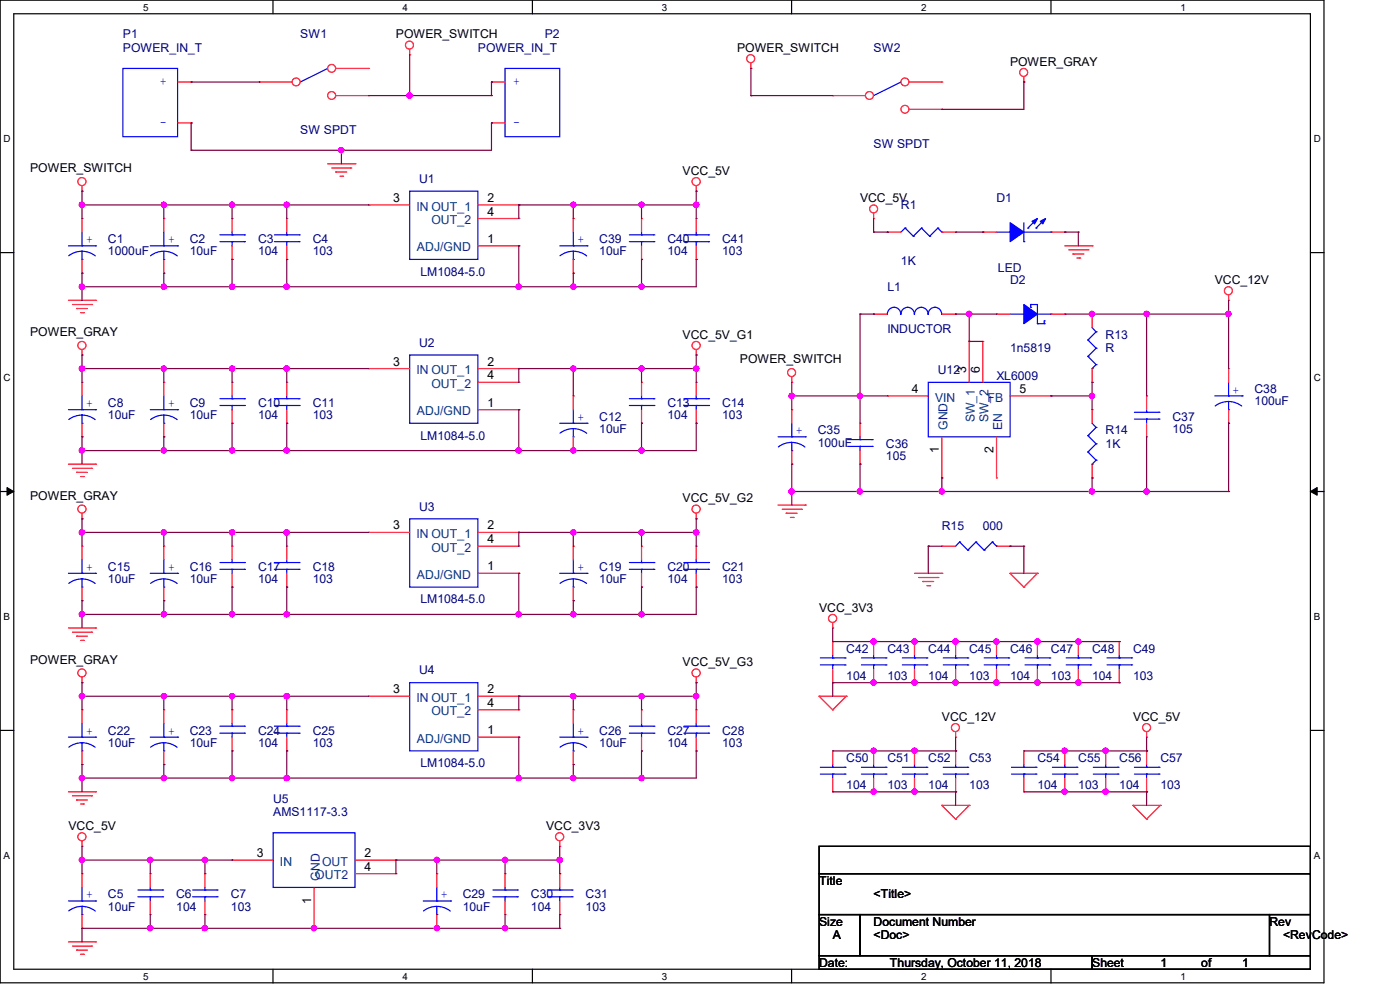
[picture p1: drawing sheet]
<svg xmlns="http://www.w3.org/2000/svg" width="297mm" height="210mm" viewBox="0 0 297 210" stroke-linecap="round" stroke-linejoin="round" font-family="sans-serif">
<path d="M0 0h280.9v208.5h-280.9zM2.9 2.9h275.1v202.7h-275.1z" fill="none" stroke="#000" stroke-width=".25"/>
<g fill="#fff">
<path d="M30.4 .3h1.1v2.4h-1.1z"/>
<path d="M30.4 205.9h1.1v2.3h-1.1z"/>
</g>
<path d="M57.9 0v2.9M57.9 205.6v2.9" fill="none" stroke="#000" stroke-width=".25"/>
<g fill="#fff">
<path d="M85.4 .3h1.1v2.4h-1.1z"/>
<path d="M85.4 205.9h1.1v2.3h-1.1z"/>
</g>
<path d="M112.9 0v2.9M112.9 205.6v2.9" fill="none" stroke="#000" stroke-width=".25"/>
<g fill="#fff">
<path d="M140.4 .3h1.2v2.4h-1.2z"/>
<path d="M140.4 205.9h1.2v2.3h-1.2z"/>
</g>
<path d="M167.9 0v2.9M167.9 205.6v2.9" fill="none" stroke="#000" stroke-width=".25"/>
<g fill="#fff">
<path d="M195.4 .3h1.2v2.4h-1.2z"/>
<path d="M195.4 205.9h1.2v2.3h-1.2z"/>
</g>
<path d="M223 0v2.9M223 205.6v2.9" fill="none" stroke="#000" stroke-width=".25"/>
<g fill="#fff">
<path d="M250.4 .3h1.2v2.4h-1.2z"/>
<path d="M250.4 205.9h1.2v2.3h-1.2z"/>
<path d="M.8 28.2h1.4v2.4h-1.4z"/>
<path d="M278.7 28.2h1.5v2.4h-1.5z"/>
<path d="M.8 78.9h1.4v2.3h-1.4z"/>
<path d="M278.7 78.9h1.5v2.3h-1.5z"/>
</g>
<path d="M0 53.6h2.9M278 53.6h2.9" fill="none" stroke="#000" stroke-width=".25"/>
<g fill="#fff">
<path d="M.8 129.6h1.3v2.3h-1.3z"/>
<path d="M278.7 129.6h1.4v2.3h-1.4z"/>
</g>
<path d="M0 104.3h2.9M278 104.3h2.9" fill="none" stroke="#000" stroke-width=".25"/>
<path d="M1.5 103.4l1.4 .9-1.4 .8zM278 104.3l1.4-.9v1.7z" fill="#000" stroke="#000" stroke-width=".21"/>
<g fill="#fff">
<path d="M.8 180.3h1.3v2.3h-1.3z"/>
<path d="M278.7 180.3h1.4v2.3h-1.4z"/>
</g>
<path d="M0 154.9h2.9M278 154.9h2.9M173.8 179.5h104.2v5.8h-104.2zM173.8 185.3h104.2v8.7h-104.2zM173.8 194h8.7v8.7h-8.7zM182.5 194h86.8v8.7h-86.8zM269.3 194h8.7v8.7h-8.7zM173.8 202.7h57.9v2.9h-57.9zM231.7 202.7h46.3v2.9h-46.3z" fill="none" stroke="#000" stroke-width=".25"/>
<g fill="none" stroke="#f00" stroke-width=".25">
<path d="M37.7 17.4h2.9M40.6 17.4h.1M86.9 11.6h.1M86.9 10.5v1.1M159.3 14.5h.1M159.3 13.3v1.2M217.2 17.4h.1M217.2 16.3v1.1M17.4 39.4v1.2M37.7 26.1h2.9M40.6 26.1h.1M69.5 34.8h5.8"/>
<path d="M70.4 35.6h4M71.2 36.5h.1M71.2 36.5h2.4M72.1 37.4h.6M72.7 37.4h.1M74.4 35.6h.1M75.3 34.8h.1M147.7 39.4v1.2M17.4 40.6h.1M17.4 46.4h.1M17.4 58h.1M17.4 46.4v2.8"/>
<path d="M17.4 55v3M49.2 46.4h.1M49.2 55h.1M49.2 46.4v2.8M49.2 52.2v2.8M60.8 46.4h.1M60.8 55h.1M60.8 46.4v2.8M60.8 52.2v2.8M78.2 43.5h.1M78.2 43.5h8.7M101.4 52.2h8.7"/>
<path d="M101.4 43.5h8.7M101.4 46.4h8.7M110.1 43.5h.1M110.1 46.4h.1M110.1 52.2h.1M121.6 46.4h.1M121.6 58h.1M121.6 46.4v2.8M121.6 55v3M136.1 46.4h.1M136.1 55h.1M136.1 46.4v2.8"/>
<path d="M136.1 52.2v2.8M147.7 40.6h.1M147.7 46.4h.1M147.7 55h.1M147.7 46.4v2.8M147.7 52.2v2.8M185.3 46.4h.1M185.3 45.2v1.2M188.3 49.2h.1M188.3 49.2h2.8M199.8 49.2h2.9M202.7 49.2h.1"/>
<path d="M225.9 52.2h5.8M226.7 53h4.1M227.6 53.9h.1M227.6 53.9h2.4M228.5 54.7h.6M229.1 54.7h.1M230.8 53h.1M231.7 52.2h.1M14.5 63.7h5.8M15.4 64.6h4M16.3 65.4h.1M16.3 65.4h2.2"/>
<path d="M17.1 66.3h.6M17.4 75.3h.1M17.4 74.2v1.1M17.7 66.3h.1M19.4 64.6h.1M20.3 63.7h.1M78.2 78.2h.1M78.2 78.2h8.7M101.4 78.2h8.7M110.1 78.2h.1M147.7 75.3h.1M147.7 74.2v1.1"/>
<path d="M168 79.9v1.2M205.6 72.4h.1M205.6 72.4v8.7M208.5 72.4h.1M208.5 72.4v8.7M231.7 66.6h.1M231.7 66.6v2.9M231.7 78.2v2.9M260.6 63.7h.1M260.6 62.6v1.1M14.5 98.5h5.8M15.4 99.4h4"/>
<path d="M19.4 99.4h.1M20.3 98.5h.1M34.8 81.1h.1M34.8 92.7h.1M34.8 81.1v2.9M34.8 89.8v2.9M49.2 81.1h.1M49.2 89.8h.1M49.2 81.1v2.9M49.2 86.9v2.9M60.8 81.1h.1M60.8 89.8h.1"/>
<path d="M60.8 81.1v2.9M60.8 86.9v2.9M101.4 81.1h8.7M101.4 86.9h8.7M110.1 81.1h.1M110.1 86.9h.1M121.6 84h.1M121.6 95.6h.1M121.6 84v2.9M121.6 92.7v2.9M136.1 81.1h.1M136.1 89.8h.1"/>
<path d="M136.1 81.1v2.9M136.1 86.9v2.9M168 81.1h.1M168 86.9h.1M168 98.5h.1M168 86.9v2.9M168 95.6v2.9M182.5 89.8h.1M182.5 98.5h.1M182.5 89.8v2.9M182.5 95.6v2.9M188.3 84h.1"/>
<path d="M188.3 84h8.6M199.8 92.7v8.7M211.4 92.7v8.7M214.3 84h8.7M223 84h.1M231.7 81.1h.1M231.7 86.9h.1M231.7 86.9v2.9M231.7 98.5v2.9M243.2 84h.1M243.2 92.7h.1M243.2 84v2.9"/>
<path d="M243.2 89.8v2.9M16.3 100.2h.1M16.3 100.2h2.2M17.1 101.1h.6M17.4 110.1h.1M17.4 115.9h.1M17.4 108.9v1.2M17.4 115.9v2.8M17.7 101.1h.1M34.8 115.9h.1M34.8 115.9v2.8M49.2 115.9h.1"/>
<path d="M49.2 115.9v2.8M78.2 112.9h.1M78.2 112.9h8.7M101.4 112.9h8.7M101.4 115.9h8.7M110.1 112.9h.1M110.1 115.9h.1M136.1 115.9h.1M136.1 115.9v2.8M147.7 110.1h.1M147.7 115.9h.1M147.7 108.9v1.2"/>
<path d="M147.7 115.9v2.8M165.1 107.1h5.8M165.9 108h4.1M166.8 108.9h.1M166.8 108.9h2.3M167.7 109.8h.6M168.3 109.8h.1M170 108h.1M170.9 107.1h.1M199.8 101.4h.1M199.8 115.9h.1M199.8 115.9h2.9"/>
<path d="M211.4 101.4h.1M211.4 115.9h2.9M214.3 115.9h.1M231.7 101.4h.1M14.5 133.2h5.8M15.4 134.1h4M16.3 135h.1M16.3 135h2.2M17.1 135.8h.6M17.4 127.4h.1M17.4 124.5v2.9M17.7 135.8h.1"/>
<path d="M19.4 134.1h.1M20.3 133.2h.1M34.8 127.4h.1M34.8 124.5v2.9M49.2 124.5h.1M49.2 121.6v2.9M101.4 121.6h8.7M110.1 121.6h.1M136.1 124.5h.1M136.1 121.6v2.9M147.7 124.5h.1M147.7 121.6v2.9"/>
<path d="M176.7 133.2h.1M176.7 136.1h.1M176.7 132.1v1.1M176.7 136.1v2.9M185.3 136.1h.1M185.3 136.1v2.9M194 136.1h.1M194 121.6h5.8M194 136.1v2.9M194.9 122.5h4.1M195.7 123.4h.1M195.7 123.4h2.4"/>
<path d="M196.6 124.2h.6M197.2 124.2h.1M199 122.5h.1M199.8 121.6h.1M202.7 136.1h.1M202.7 136.1v2.9M211.4 136.1h.1M211.4 136.1v2.9M214.3 121.6h.1M214.3 121.6h5.8M214.3 121.6l2.9 2.9M217.2 124.5h.1"/>
<path d="M220.1 121.6h.1M220.1 121.6l-2.9 2.9M228.8 136.1h.1M228.8 136.1v2.9M237.4 136.1h.1M237.4 136.1v2.9M17.4 144.8h.1M17.4 150.6h.1M17.4 143.6v1.2M17.4 150.6v2.9M17.4 159.3v2.9M34.8 150.6h.1"/>
<path d="M34.8 150.6v2.9M34.8 159.3v2.9M49.2 150.6h.1M49.2 159.3h.1M49.2 150.6v2.9M49.2 156.4v2.9M78.2 147.7h.1M78.2 147.7h8.7M101.4 147.7h8.7M101.4 150.6h8.7M101.4 156.4h8.7M110.1 147.7h.1"/>
<path d="M110.1 150.6h.1M110.1 156.4h.1M121.6 150.6h.1M121.6 150.6v2.9M121.6 159.3v2.9M136.1 150.6h.1M136.1 159.3h.1M136.1 150.6v2.9M136.1 156.4v2.9M147.7 144.8h.1M147.7 150.6h.1M147.7 159.3h.1"/>
<path d="M147.7 143.6v1.2M147.7 150.6v2.9M147.7 156.4v2.9M173.8 147.7h.1M173.8 147.7h5.7M173.8 147.7l2.9 2.9M176.7 150.6h.1M176.7 144.8h.1M176.7 159.3h.1M176.7 141.9v2.9M176.7 159.3v2.9M179.5 147.7h.1"/>
<path d="M179.5 147.7l-2.8 2.9M185.3 144.8h.1M185.3 159.3h.1M185.3 141.9v2.9M185.3 159.3v2.9M194 144.8h.1M194 159.3h.1M194 141.9v2.9M194 159.3v2.9M202.7 156.4h.1M202.7 144.8h.1M202.7 141.9v2.9"/>
<path d="M202.7 155.2v1.2M211.4 144.8h.1M211.4 141.9v2.9M217.2 159.3h.1M217.2 159.3v2.9M225.9 159.3h.1M225.9 159.3v2.9M228.8 144.8h.1M228.8 141.9v2.9M234.6 159.3h.1M234.6 159.3v2.9M237.4 144.8h.1"/>
<path d="M237.4 141.9v2.9M243.2 156.4h.1M243.2 155.2v1.2M14.5 168h5.8M15.4 168.8h4M16.3 169.7h.1M16.3 169.7h2.2M17.1 170.6h.6M17.4 179.5h.1M17.4 162.2h.1M17.4 178.4v1.1M17.7 170.6h.1"/>
<path d="M19.4 168.8h.1M20.3 168h.1M34.8 162.2h.1M118.7 179.5h.1M118.7 178.4v1.1M121.6 162.2h.1M176.7 168h.1M176.7 165.1v2.9M185.3 168h.1M185.3 165.1v2.9M194 168h.1M194 165.1v2.9"/>
<path d="M199.8 170.9h.1M199.8 170.9h5.8M199.8 170.9l2.9 2.9M202.7 173.8h.1M205.6 170.9h.1M205.6 170.9l-2.9 2.9M217.2 168h.1M217.2 165.1v2.9M225.9 168h.1M225.9 165.1v2.9M234.6 168h.1M234.6 165.1v2.9"/>
<path d="M240.4 170.9h.1M240.4 170.9h5.8M240.4 170.9l2.8 2.9M243.2 173.8h.1M246.2 170.9h.1M246.2 170.9l-3 2.9M14.5 199.8h5.8M17.4 185.3h.1M17.4 196.9h.1M17.4 185.3v3M17.4 194v2.9M20.3 199.8h.1"/>
<path d="M31.9 185.3h.1M31.9 194h.1M31.9 185.3v3M31.9 191.1v2.9M49.2 182.5h.1M49.2 182.5h8.8M66.6 196.9h.1M66.6 188.3v8.6M75.3 182.5h8.7M75.3 185.3h8.7M84 182.5h.1M84 185.3h.1"/>
<path d="M92.7 185.3h.1M92.7 196.9h.1M92.7 185.3v3M92.7 194v2.9M107.1 185.3h.1M107.1 194h.1M107.1 185.3v3M107.1 191.1v2.9M15.4 200.7h4M16.3 201.5h.1M16.3 201.5h2.2M17.1 202.4h.6"/>
<path d="M17.7 202.4h.1M19.4 200.7h.1"/>
<circle cx="86.9" cy="9.6" r=".85"/>
<circle cx="159.3" cy="12.4" r=".85"/>
<circle cx="217.2" cy="15.4" r=".85"/>
<circle cx="17.4" cy="38.5" r=".86"/>
<circle cx="147.7" cy="38.5" r=".86"/>
<circle cx="185.3" cy="44.3" r=".85"/>
<circle cx="17.4" cy="73.3" r=".86"/>
<circle cx="147.7" cy="73.3" r=".86"/>
<circle cx="167.9" cy="79" r=".85"/>
<circle cx="260.6" cy="61.7" r=".85"/>
<circle cx="17.4" cy="108" r=".86"/>
<circle cx="147.7" cy="108" r=".86"/>
<circle cx="176.6" cy="131.2" r=".86"/>
<circle cx="17.4" cy="142.8" r=".86"/>
<circle cx="147.7" cy="142.8" r=".86"/>
<circle cx="202.7" cy="154.3" r=".85"/>
<circle cx="243.2" cy="154.3" r=".85"/>
<circle cx="17.4" cy="177.5" r=".86"/>
<circle cx="118.7" cy="177.5" r=".86"/>
</g>
<g fill="none" stroke="#00f" stroke-width=".25">
<path d="M26.1 14.5h11.6v14.5h-11.6zM69.5 14.5h.1M69.5 14.5l-5.8 2.9M14.5 52.2h5.8M17.4 55h.1M17.4 52.2h.1M17.4 53.3l1.5 .3 1.3 .7M17.4 53.3l-1.5 .2-1.3 .8M17.4 49.2v3M17.4 53.3v1.7M20.3 52.2h.1M46.7 51.3h5.2"/>
<path d="M46.7 49.8h5.2M49.2 49.8h.1M49.2 51.3h.1M49.2 49.2v.6M49.2 51.3v.9M51.9 51.3h.1M51.9 49.8h.1M58.2 51.3h5.3M58.2 49.8h5.3M60.8 49.8h.1M60.8 51.3h.1M60.8 49.2v.6"/>
<path d="M60.8 51.3v.9M63.5 51.3h.1M63.5 49.8h.1M86.9 40.6h14.5v14.4h-14.5zM118.7 52.2h5.8M121.6 55h.1M121.6 52.2h.1M121.6 53.3l1.5 .3 1.4 .7M121.6 53.3l-1.5 .2-1.3 .8M121.6 49.2v3M121.6 53.3v1.7M124.5 52.2h.1"/>
<path d="M133.5 51.3h5.2M133.5 49.8h5.2M136.1 49.8h.1M136.1 51.3h.1M136.1 49.2v.6M136.1 51.3v.9M138.7 51.3h.1M138.7 49.8h.1M145.1 51.3h5.2M145.1 49.8h5.2M147.7 49.8h.1M147.7 51.3h.1"/>
<path d="M147.7 49.2v.6M147.7 51.3v.9M150.3 51.3h.1M150.3 49.8h.1M192 48.4h.1M192 48.4l-.9 .8M192 48.4l1.8 1.7M193.8 50.1h.1M195.5 48.4h.1M195.5 48.4l-1.7 1.7M195.5 48.4l1.7 1.7M197.2 50.1h.1"/>
<path d="M199 48.4h.1M199 48.4l-1.8 1.7M199 48.4l.8 .8M199.8 49.2h.1M86.9 75.3h14.5v14.5h-14.5zM230.8 72.1h.1M230.8 75.6h.1M230.8 72.1l1.7 1.8M230.8 75.6l1.7 1.7M231.7 78.2h.1M231.7 69.5l.8 .9M232.5 70.4h.1"/>
<path d="M232.5 73.9h.1M232.5 77.3h.1M232.5 70.4l-1.7 1.7M232.5 73.9l-1.7 1.7M232.5 77.3l-.8 .9M31.9 86.9h5.8M34.8 89.8h.1M34.8 86.9h.1M34.8 88.1l1.4 .2 1.4 .7M34.8 88.1l-1.5 .2-1.3 .7M34.8 84v2.9M34.8 88.1v1.7"/>
<path d="M37.7 86.9h.1M46.7 86h5.2M46.7 84.6h5.2M49.2 84.6h.1M49.2 86h.1M49.2 84v.6M49.2 86v.9M51.9 86h.1M51.9 84.6h.1M58.2 86h5.3M58.2 84.6h5.3M60.8 84.6h.1"/>
<path d="M60.8 86h.1M60.8 84v.6M60.8 86v.9M63.5 86h.1M63.5 84.6h.1M118.7 89.8h5.8M121.6 92.7h.1M121.6 89.8h.1M121.6 90.9l1.5 .3 1.4 .7M121.6 90.9l-1.5 .3-1.3 .7M121.6 86.9v2.9M121.6 90.9v1.8"/>
<path d="M124.5 89.8h.1M133.5 86h5.2M133.5 84.6h5.2M136.1 84.6h.1M136.1 86h.1M136.1 84v.6M136.1 86v.9M138.7 86h.1M138.7 84.6h.1M165.1 92.7h5.8M168 95.6h.1M168 92.7h.1"/>
<path d="M168 93.9l1.5 .2 1.3 .7M168 93.9l-1.5 .2-1.4 .7M168 89.8v2.9M168 93.9v1.7M170.9 92.7h.1M179.8 94.7h5.2M179.8 93.3h5.2M182.5 93.3h.1M182.5 94.7h.1M182.5 92.7v.6M182.5 94.7v.9M185 94.7h.1"/>
<path d="M185 93.3h.1M196.9 81.1h17.4v11.6h-17.4zM230.8 92.4h.1M230.8 95.9h.1M230.8 92.4l1.7 1.7M230.8 95.9l1.7 1.7M231.7 98.5h.1M231.7 89.8l.8 .9M232.5 90.7h.1M232.5 94.1h.1M232.5 97.6h.1M232.5 90.7l-1.7 1.7"/>
<path d="M232.5 94.1l-1.7 1.8M232.5 97.6l-.8 .9M240.7 88.9h5.2M240.7 87.5h5.2M243.2 87.5h.1M243.2 88.9h.1M243.2 86.9v.6M243.2 88.9v.9M245.9 88.9h.1M245.9 87.5h.1M17.4 118.7v2.9M34.8 118.7v2.9"/>
<path d="M46.7 119.3h5.2M49.2 119.3h.1M49.2 118.7v.6M51.9 119.3h.1M86.9 110.1h14.5v14.4h-14.5zM133.5 119.3h5.2M136.1 119.3h.1M136.1 118.7v.6M138.7 119.3h.1M145.1 119.3h5.2M147.7 119.3h.1M147.7 118.7v.6"/>
<path d="M150.3 119.3h.1M203.6 115h.1M203.6 115l-.9 .9M203.6 115l1.7 1.7M205.3 116.7h.1M207.1 115h.1M207.1 115l-1.8 1.7M207.1 115l1.7 1.7M208.8 116.7h.1M210.5 115h.1M210.5 115l-1.7 1.7M210.5 115l.9 .9"/>
<path d="M211.4 115.9h.1M14.5 121.6h5.8M17.4 124.5h.1M17.4 121.6h.1M17.4 122.8l1.5 .3 1.3 .7M17.4 122.8l-1.5 .3-1.3 .7M17.4 122.8v1.7M20.3 121.6h.1M31.9 121.6h5.8M34.8 124.5h.1M34.8 121.6h.1M34.8 122.8l1.4 .3 1.4 .7"/>
<path d="M34.8 122.8l-1.5 .3-1.3 .7M34.8 122.8v1.7M37.7 121.6h.1M46.7 120.8h5.2M49.2 120.8h.1M49.2 120.8v.8M51.9 120.8h.1M133.5 120.8h5.2M136.1 120.8h.1M136.1 120.8v.8M138.7 120.8h.1M145.1 120.8h5.2"/>
<path d="M147.7 120.8h.1M147.7 120.8v.8M150.3 120.8h.1M174 139.6h5.3M176.7 139.6h.1M176.7 139v.6M179.3 139.6h.1M182.8 139.6h5.2M185.3 139.6h.1M185.3 139v.6M188 139.6h.1M191.4 139.6h5.2"/>
<path d="M194 139.6h.1M194 139v.6M196.6 139.6h.1M200.1 139.6h5.2M202.7 139.6h.1M202.7 139v.6M205.3 139.6h.1M208.8 139.6h5.2M211.4 139.6h.1M211.4 139v.6M214 139.6h.1M226.2 139.6h5.2"/>
<path d="M228.8 139.6h.1M228.8 139v.6M231.4 139.6h.1M234.9 139.6h5.2M237.4 139.6h.1M237.4 139v.6M240.1 139.6h.1M14.5 156.4h5.8M17.4 159.3h.1M17.4 156.4h.1M17.4 157.6l1.5 .2 1.3 .7M17.4 157.6l-1.5 .2-1.3 .7"/>
<path d="M17.4 153.5v2.9M17.4 157.6v1.7M20.3 156.4h.1M31.9 156.4h5.8M34.8 159.3h.1M34.8 156.4h.1M34.8 157.6l1.5 .2 1.3 .7M34.8 157.6l-1.5 .2-1.3 .7M34.8 153.5v2.9M34.8 157.6v1.7M37.7 156.4h.1M46.7 155.5h5.2"/>
<path d="M46.7 154.1h5.2M49.2 154.1h.1M49.2 155.5h.1M49.2 153.5v.6M49.2 155.5v.9M51.9 155.5h.1M51.9 154.1h.1M86.9 144.8h14.5v14.5h-14.5zM118.7 156.4h5.8M121.6 159.3h.1M121.6 156.4h.1M121.6 157.6l1.5 .2 1.4 .7"/>
<path d="M121.6 157.6l-1.5 .2-1.3 .7M121.6 153.5v2.9M121.6 157.6v1.7M124.5 156.4h.1M133.5 155.5h5.2M133.5 154.1h5.2M136.1 154.1h.1M136.1 155.5h.1M136.1 153.5v.6M136.1 155.5v.9M138.7 155.5h.1M138.7 154.1h.1"/>
<path d="M145.1 155.5h5.2M145.1 154.1h5.2M147.7 154.1h.1M147.7 155.5h.1M147.7 153.5v.6M147.7 155.5v.9M150.3 155.5h.1M150.3 154.1h.1M174 141.1h5.3M176.7 141.1h.1M176.7 141.1v.8M179.3 141.1h.1"/>
<path d="M182.8 141.1h5.2M185.3 141.1h.1M185.3 141.1v.8M188 141.1h.1M191.4 141.1h5.2M194 141.1h.1M194 141.1v.8M196.6 141.1h.1M200.1 141.1h5.2M202.7 141.1h.1M202.7 141.1v.8M205.3 141.1h.1"/>
<path d="M208.8 141.1h5.2M211.4 141.1h.1M211.4 141.1v.8M214 141.1h.1M226.2 141.1h5.2M228.8 141.1h.1M228.8 141.1v.8M231.4 141.1h.1M234.9 141.1h5.2M237.4 141.1h.1M237.4 141.1v.8M240.1 141.1h.1"/>
<path d="M58 176.7h17.3v11.6h-17.3zM174 164.2h5.3M174 162.8h5.3M176.7 162.8h.1M176.7 164.2h.1M176.7 162.2v.6M176.7 164.2v.9M179.3 164.2h.1M179.3 162.8h.1M182.8 164.2h5.2M182.8 162.8h5.2M185.3 162.8h.1"/>
<path d="M185.3 164.2h.1M185.3 162.2v.6M185.3 164.2v.9M188 164.2h.1M188 162.8h.1M191.4 164.2h5.2M191.4 162.8h5.2M194 162.8h.1M194 164.2h.1M194 162.2v.6M194 164.2v.9M196.6 164.2h.1"/>
<path d="M196.6 162.8h.1M214.6 164.2h5.2M214.6 162.8h5.2M217.2 162.8h.1M217.2 164.2h.1M217.2 162.2v.6M217.2 164.2v.9M219.8 164.2h.1M219.8 162.8h.1M223.3 164.2h5.2M223.3 162.8h5.2M225.9 162.8h.1"/>
<path d="M225.9 164.2h.1M225.9 162.2v.6M225.9 164.2v.9M228.5 164.2h.1M228.5 162.8h.1M231.9 164.2h5.3M231.9 162.8h5.3M234.6 162.8h.1M234.6 164.2h.1M234.6 162.2v.6M234.6 164.2v.9M237.2 164.2h.1"/>
<path d="M237.2 162.8h.1M14.5 191.1h5.8M17.4 194h.1M17.4 191.1h.1M17.4 192.3l1.5 .2 1.3 .8M17.4 192.3l-1.5 .2-1.3 .7M17.4 188.3v2.8M17.4 192.3v1.7M20.3 191.1h.1M29.3 190.2h5.2M29.3 188.8h5.2M31.9 188.8h.1"/>
<path d="M31.9 190.2h.1M31.9 188.3v.5M31.9 190.2v.9M34.5 190.2h.1M34.5 188.8h.1M89.8 191.1h5.8M92.7 194h.1M92.7 191.1h.1M92.7 192.3l1.5 .2 1.3 .8M92.7 192.3l-1.5 .2-1.4 .7M92.7 188.3v2.8M92.7 192.3v1.7"/>
<path d="M95.6 191.1h.1M104.6 190.2h5.2M104.6 188.8h5.2M107.1 188.8h.1M107.1 190.2h.1M107.1 188.3v.5M107.1 190.2v.9M109.8 190.2h.1M109.8 188.8h.1"/>
</g>
<circle cx="62.8" cy="17.4" r=".84" fill="#fff" stroke="#f00" stroke-width=".25"/>
<path d="M55 17.4h.1M55 17.4h7" fill="none" stroke="#f00" stroke-width=".25"/>
<circle cx="70.4" cy="14.5" r=".84" fill="#fff" stroke="#f00" stroke-width=".25"/>
<path d="M71.2 14.5h7M78.2 14.5h.1" fill="none" stroke="#f00" stroke-width=".25"/>
<circle cx="70.4" cy="20.3" r=".84" fill="#fff" stroke="#f00" stroke-width=".25"/>
<g fill="none" stroke="#f00" stroke-width=".25">
<path d="M104.3 17.4h.1M104.3 17.4h2.8M71.2 20.3h7M78.2 20.3h.1M104.3 26.1h.1M104.3 26.1h2.8M34.8 46.4h.1M34.8 58h.1M34.8 46.4v2.8M34.8 55v3M208.5 49.2h.1M208.5 49.2h2.9"/>
<path d="M223 49.2h2.9M225.9 49.2h.1M185.3 66.6h.1M185.3 66.6h3M199.8 66.6h2.9M202.7 66.6h.1M211.4 66.6h.1M211.4 66.6h2.9M223 66.6h2.9M225.9 66.6h.1M260.6 78.2h.1M260.6 78.2v2.9"/>
<path d="M17.4 81.1h.1M17.4 92.7h.1M17.4 81.1v2.9M17.4 89.8v2.9M147.7 81.1h.1M147.7 89.8h.1M147.7 81.1v2.9M147.7 86.9v2.9M260.6 89.8h.1M260.6 86.9v2.9M60.8 115.9h.1M60.8 115.9v2.8"/>
<path d="M121.6 115.9h.1M121.6 115.9v2.8M60.8 124.5h.1M60.8 121.6v2.9M121.6 127.4h.1M121.6 124.5v2.9M220.1 136.1h.1M220.1 136.1v2.9M60.8 150.6h.1M60.8 159.3h.1M60.8 150.6v2.9M60.8 156.4v2.9"/>
<path d="M202.7 159.3h.1M202.7 159.3v2.9M220.1 144.8h.1M220.1 141.9v2.9M243.2 159.3h.1M243.2 159.3v2.9M202.7 168h.1M202.7 165.1v2.9M243.2 168h.1M243.2 165.1v2.9M43.5 185.3h.1M43.5 194h.1"/>
<path d="M43.5 185.3v3M43.5 191.1v2.9M118.7 185.3h.1M118.7 194h.1M118.7 185.3v3M118.7 191.1v2.9"/>
</g>
<g fill="none" stroke="#00f" stroke-width=".25">
<path d="M107.1 14.5h11.6v14.5h-11.6zM191.1 17.4h.1M191.1 17.4l-5.8 2.9M31.9 52.2h5.8M34.8 55h.1M34.8 52.2h.1M34.8 53.3l1.5 .3 1.3 .7M34.8 53.3l-1.5 .2-1.4 .8M34.8 49.2v3M34.8 53.3v1.7M37.7 52.2h.1M211.4 49.2h2.9"/>
<path d="M214.3 49.2h.1M217.2 51.3h.1M217.2 47.2v4.1M217.2 49.2h5.8M218.1 48.4h.1M219.8 48.4h.1M219.8 46.7l-1.7 1.7M221.5 46.7l-1.7 1.7M223 49.2h.1M188.3 66.6a1.42 1.42 0 0 1 1.4-1.4 1.42 1.42 0 0 1 1.4 1.4M191.1 66.6a1.42 1.42 0 0 1 1.5-1.4 1.42 1.42 0 0 1 1.4 1.4M194 66.6a1.44 1.44 0 0 1 1.5-1.4 1.44 1.44 0 0 1 1.4 1.4"/>
<path d="M196.9 66.6a1.42 1.42 0 0 1 1.5-1.4 1.42 1.42 0 0 1 1.4 1.4M214.3 66.6h2.9M217.2 66.6h.1M218.7 64.6h.1M218.7 65.2h.1M218.7 64.6h1.4v4.1M218.7 64.6v.6M220.1 68.7h.1M220.1 66.6h2.9M220.1 68.7h1.4M221.5 68.7h.1M221.5 68.1h.1"/>
<path d="M221.5 68.1v.6M223 66.6h.1M14.5 86.9h5.8M17.4 89.8h.1M17.4 86.9h.1M17.4 88.1l1.5 .2 1.3 .7M17.4 88.1l-1.5 .2-1.3 .7M17.4 84v2.9M17.4 88.1v1.7M20.3 86.9h.1M145.1 86h5.2M145.1 84.6h5.2"/>
<path d="M147.7 84.6h.1M147.7 86h.1M147.7 84v.6M147.7 86v.9M150.3 86h.1M150.3 84.6h.1M257.7 84h5.8M260.6 86.9h.1M260.6 84h.1M260.6 85.2l1.5 .2 1.3 .7M260.6 85.2l-1.5 .2-1.3 .7M260.6 81.1v2.9"/>
<path d="M260.6 85.2v1.7M263.5 84h.1M58.2 119.3h5.3M60.8 119.3h.1M60.8 118.7v.6M63.5 119.3h.1M121.6 118.7v2.9M58.2 120.8h5.3M60.8 120.8h.1M60.8 120.8v.8M63.5 120.8h.1M118.7 121.6h5.8"/>
<path d="M121.6 124.5h.1M121.6 121.6h.1M121.6 122.8l1.5 .3 1.3 .7M121.6 122.8l-1.5 .3-1.3 .7M121.6 122.8v1.7M124.5 121.6h.1M217.5 139.6h5.2M220.1 139.6h.1M220.1 139v.6M222.7 139.6h.1M58.2 155.5h5.3M58.2 154.1h5.3"/>
<path d="M60.8 154.1h.1M60.8 155.5h.1M60.8 153.5v.6M60.8 155.5v.9M63.5 155.5h.1M63.5 154.1h.1M217.5 141.1h5.2M220.1 141.1h.1M220.1 141.1v.8M222.7 141.1h.1M200.1 164.2h5.2M200.1 162.8h5.2"/>
<path d="M202.7 162.8h.1M202.7 164.2h.1M202.7 162.2v.6M202.7 164.2v.9M205.3 164.2h.1M205.3 162.8h.1M240.7 164.2h5.2M240.7 162.8h5.2M243.2 162.8h.1M243.2 164.2h.1M243.2 162.2v.6M243.2 164.2v.9"/>
<path d="M245.9 164.2h.1M245.9 162.8h.1M40.9 190.2h5.2M40.9 188.8h5.2M43.5 188.8h.1M43.5 190.2h.1M43.5 188.3v.5M43.5 190.2v.9M46.1 190.2h.1M46.1 188.8h.1M116.1 190.2h5.3M116.1 188.8h5.3"/>
<path d="M118.7 188.8h.1M118.7 190.2h.1M118.7 188.3v.5M118.7 190.2v.9M121.4 190.2h.1M121.4 188.8h.1"/>
</g>
<g fill="#00f" stroke="#00f" stroke-width=".25">
<path d="M217.2 64.6l2.9 2-2.9 2.1z" fill-rule="evenodd"/>
<path d="M214.3 47.2l2.9 2-2.9 2.1z" fill-rule="evenodd"/>
<path d="M220.7 46.9l1.1-.5-.6 1.1z" fill-rule="evenodd"/>
<path d="M218.9 46.9l1.2-.5-.6 1.1z" fill-rule="evenodd"/>
</g>
<circle cx="184.5" cy="20.3" r=".84" fill="#fff" stroke="#f00" stroke-width=".25"/>
<path d="M176.7 20.3h.1M176.7 20.3h6.9" fill="none" stroke="#f00" stroke-width=".25"/>
<circle cx="192" cy="17.4" r=".84" fill="#fff" stroke="#f00" stroke-width=".25"/>
<path d="M192.9 17.4h6.9M199.8 17.4h.1" fill="none" stroke="#f00" stroke-width=".25"/>
<circle cx="192" cy="23.2" r=".84" fill="#fff" stroke="#f00" stroke-width=".25"/>
<path d="M192.9 23.2h6.9M199.8 23.2h.1" fill="none" stroke="#f00" stroke-width=".25"/>
<g fill="none" stroke="#800040" stroke-width=".25">
<path d="M40.6 17.4h.1M40.6 17.4h14.4M86.9 11.6v8.7M104.3 17.4h.1M104.3 17.4v2.9M159.3 14.5v5.8M217.2 17.4h.1M217.2 17.4v5.8h-17.4M40.6 31.9h.1M40.6 26.1h.1M40.6 26.1v5.8M72.4 31.9h.1"/>
<path d="M72.4 31.9v2.9M78.2 20.3h26.1M86.9 20.3h.1M104.3 26.1h.1M104.3 20.3h.1M104.3 26.1v5.8h-63.7M159.3 20.3h.1M159.3 20.3h17.4M199.8 23.2h.1M17.4 43.5h.1M17.4 58h.1M17.4 40.6h.1"/>
<path d="M17.4 40.6v5.8M17.4 58v5.7M17.4 43.5h60.8M34.8 43.5h.1M34.8 58h.1M34.8 43.5v2.9M34.8 58v2.8M49.2 43.5h.1M49.2 55h.1M49.2 43.5v2.9M49.2 55v5.8M60.8 43.5h.1"/>
<path d="M60.8 55h.1M60.8 43.5v2.9M60.8 55v5.8M110.1 52.2h.1M110.1 43.5h.1M110.1 43.5h37.6M110.1 43.5v2.9M110.1 52.2v8.6M121.6 58h.1M121.6 43.5h.1M121.6 43.5v2.9M121.6 58v2.8"/>
<path d="M136.1 55h.1M136.1 43.5h.1M136.1 43.5v2.9M136.1 55v5.8M147.7 55h.1M147.7 43.5h.1M147.7 40.6h.1M147.7 55v5.8h-130.3M147.7 40.6v5.8M185.3 49.2h.1M185.3 49.2h3M185.3 46.4v2.8"/>
<path d="M188.3 49.2h.1M202.7 49.2h5.8M208.5 49.2h.1M225.9 49.2h.1M225.9 49.2h2.9M228.8 49.2h.1M228.8 49.2v3M17.4 60.8h.1M17.4 78.2h.1M17.4 75.3h.1M17.4 75.3v5.8M17.4 78.2h60.8"/>
<path d="M34.8 60.8h.1M34.8 78.2h.1M34.8 78.2v2.9M49.2 60.8h.1M49.2 78.2h.1M49.2 78.2v2.9M60.8 60.8h.1M60.8 78.2h.1M60.8 78.2v2.9M110.1 60.8h.1M110.1 78.2h.1M110.1 78.2v2.9"/>
<path d="M110.1 78.2h37.6M121.6 60.8h.1M121.6 78.2h.1M121.6 78.2v5.8M136.1 60.8h.1M136.1 78.2h.1M136.1 78.2v2.9M147.7 78.2h.1M147.7 75.3h.1M147.7 75.3v5.8M182.5 66.6h.1M182.5 66.6v23.2"/>
<path d="M182.5 66.6h2.8M185.3 66.6h.1M202.7 66.6h.1M202.7 66.6h8.7M205.6 66.6h.1M205.6 72.4h.1M205.6 66.6v5.8M205.6 72.4h2.9M225.9 66.6h34.7M231.7 66.6h.1M243.2 66.6h.1M243.2 66.6v17.4"/>
<path d="M260.6 66.6h.1M260.6 63.7v14.5M17.4 95.6h.1M17.4 92.7h.1M17.4 92.7v5.8M34.8 95.6h.1M34.8 92.7h.1M34.8 92.7v2.9M49.2 89.8h.1M49.2 95.6h.1M49.2 89.8v5.8M60.8 89.8h.1"/>
<path d="M60.8 95.6h.1M60.8 89.8v5.8M110.1 86.9h.1M110.1 95.6h.1M110.1 86.9v8.7M121.6 95.6h.1M136.1 89.8h.1M136.1 95.6h.1M136.1 89.8v5.8M147.7 89.8h.1M147.7 89.8v5.8h-130.3M168 84h.1"/>
<path d="M168 98.5h.1M168 81.1v5.8M168 98.5v8.6M168 84h20.3M182.5 84h.1M182.5 98.5h.1M182.5 98.5v5.8M223 84h.1M223 84h8.7M231.7 81.1h.1M231.7 84h.1M231.7 81.1v5.8"/>
<path d="M243.2 92.7v11.6M260.6 89.8h.1M260.6 89.8v14.5M17.4 112.9h.1M17.4 110.1h.1M17.4 110.1v5.8M17.4 112.9h60.8M34.8 112.9h.1M34.8 112.9v3M49.2 112.9h.1M49.2 112.9v3M60.8 112.9h.1"/>
<path d="M60.8 112.9v3M110.1 112.9h.1M110.1 112.9v3M110.1 112.9h37.6M121.6 112.9h.1M121.6 112.9v3M136.1 112.9h.1M136.1 112.9v3M147.7 112.9h.1M147.7 110.1h.1M147.7 110.1v5.8M168 104.3h.1"/>
<path d="M168 104.3h92.6M182.5 104.3h.1M196.9 115.9h.1M196.9 115.9v5.7M196.9 115.9h2.9M199.8 101.4h.1M199.8 104.3h.1M199.8 101.4v2.9M214.3 115.9h.1M214.3 115.9h2.9M217.2 115.9h.1M217.2 115.9v5.7"/>
<path d="M231.7 101.4h.1M231.7 101.4v2.9M243.2 104.3h.1M260.6 104.3h.1M17.4 130.3h.1M17.4 127.4h.1M17.4 127.4v5.8M34.8 127.4h.1M34.8 130.3h.1M34.8 127.4v2.9M49.2 124.5h.1M49.2 130.3h.1"/>
<path d="M49.2 124.5v5.8M60.8 130.3h.1M60.8 124.5h.1M60.8 124.5v5.8M110.1 130.3h.1M110.1 121.6h.1M110.1 121.6v8.7M121.6 127.4h.1M121.6 130.3h.1M121.6 127.4v2.9M136.1 130.3h.1M136.1 124.5h.1"/>
<path d="M136.1 124.5v5.8M147.7 124.5h.1M147.7 124.5v5.8h-130.3M176.7 136.1h.1M176.7 133.2v2.9M176.7 136.1h60.7M185.3 136.1h.1M194 136.1h.1M202.7 136.1h.1M211.4 136.1h.1M220.1 136.1h.1M228.8 136.1h.1"/>
<path d="M237.4 136.1h.1M17.4 147.7h.1M17.4 144.8h.1M17.4 144.8v5.8M17.4 147.7h60.8M34.8 147.7h.1M34.8 147.7v2.9M49.2 147.7h.1M49.2 159.3h.1M49.2 147.7v2.9M49.2 159.3v5.8M60.8 147.7h.1"/>
<path d="M60.8 159.3h.1M60.8 147.7v2.9M60.8 159.3v5.8M110.1 156.4h.1M110.1 147.7h.1M110.1 147.7v2.9M110.1 156.4v8.7M110.1 147.7h37.6M121.6 147.7h.1M121.6 147.7v2.9M136.1 159.3h.1M136.1 147.7h.1"/>
<path d="M136.1 147.7v2.9M136.1 159.3v5.8M147.7 159.3h.1M147.7 147.7h.1M147.7 144.8h.1M147.7 144.8v5.8M147.7 159.3v5.8h-130.3M176.7 144.8h.1M176.7 144.8v2.9M176.7 144.8h60.7M176.7 159.3h26M185.3 144.8h.1"/>
<path d="M185.3 159.3h.1M194 144.8h.1M194 159.3h.1M202.7 144.8h.1M202.7 159.3h.1M202.7 156.4v2.9M211.4 144.8h.1M217.2 159.3h26M220.1 144.8h.1M225.9 159.3h.1M228.8 144.8h.1M234.6 159.3h.1"/>
<path d="M237.4 144.8h.1M243.2 159.3h.1M243.2 156.4v2.9M17.4 165.1h.1M17.4 162.2h.1M17.4 162.2v5.8M17.4 179.5v5.8M34.8 165.1h.1M34.8 162.2h.1M34.8 162.2v2.9M49.2 165.1h.1M60.8 165.1h.1"/>
<path d="M110.1 165.1h.1M118.7 179.5v5.8M121.6 162.2h.1M121.6 165.1h.1M121.6 162.2v2.9M136.1 165.1h.1M176.7 168h26M185.3 168h.1M194 168h.1M202.7 168h.1M202.7 168v2.9M217.2 168h26"/>
<path d="M225.9 168h.1M234.6 168h.1M243.2 168h.1M243.2 168v2.9M17.4 182.5h.1M17.4 196.9h.1M17.4 196.9v2.9M17.4 182.5h31.8M17.4 196.9h101.3M31.9 182.5h.1M31.9 196.9h.1M31.9 182.5v2.8"/>
<path d="M31.9 194v2.9M43.5 182.5h.1M43.5 196.9h.1M43.5 182.5v2.8M43.5 194v2.9M49.2 182.5h.1M66.6 196.9h.1M84 182.5h.1M84 182.5h34.7M84 182.5v2.8M92.7 196.9h.1M92.7 182.5h.1"/>
<path d="M92.7 182.5v2.8M107.1 196.9h.1M107.1 182.5h.1M107.1 182.5v2.8M107.1 194v2.9M118.7 194h.1M118.7 196.9h.1M118.7 185.3h.1M118.7 182.5h.1M118.7 194v2.9"/>
</g>
<g fill="#f0f" stroke="#f0f" stroke-width=".25">
<circle cx="86.9" cy="20.3" r=".55"/>
<circle cx="72.4" cy="31.9" r=".55"/>
<circle cx="17.4" cy="43.4" r=".56"/>
<circle cx="49.2" cy="43.4" r=".55"/>
<circle cx="34.8" cy="43.4" r=".55"/>
<circle cx="60.8" cy="43.4" r=".56"/>
<circle cx="17.4" cy="60.8" r=".56"/>
<circle cx="49.2" cy="60.8" r=".55"/>
<circle cx="34.8" cy="60.8" r=".55"/>
<circle cx="60.8" cy="60.8" r=".56"/>
<circle cx="136.1" cy="60.8" r=".55"/>
<circle cx="110" cy="60.8" r=".55"/>
<circle cx="121.6" cy="60.8" r=".55"/>
<circle cx="147.7" cy="43.4" r=".56"/>
<circle cx="136.1" cy="43.4" r=".55"/>
<circle cx="121.6" cy="43.4" r=".55"/>
<circle cx="17.4" cy="78.2" r=".56"/>
<circle cx="34.8" cy="78.2" r=".55"/>
<circle cx="49.2" cy="78.2" r=".55"/>
<circle cx="60.8" cy="78.2" r=".56"/>
<circle cx="17.4" cy="95.5" r=".56"/>
<circle cx="49.2" cy="95.5" r=".55"/>
<circle cx="34.8" cy="95.5" r=".55"/>
<circle cx="110" cy="95.5" r=".55"/>
<circle cx="60.8" cy="95.5" r=".56"/>
<circle cx="121.6" cy="95.5" r=".55"/>
<circle cx="136.1" cy="95.5" r=".55"/>
<circle cx="147.7" cy="78.2" r=".56"/>
<circle cx="136.1" cy="78.2" r=".55"/>
<circle cx="121.6" cy="78.2" r=".55"/>
<circle cx="49.2" cy="112.9" r=".55"/>
<circle cx="34.8" cy="112.9" r=".55"/>
<circle cx="60.8" cy="112.9" r=".56"/>
<circle cx="49.2" cy="130.3" r=".55"/>
<circle cx="34.8" cy="130.3" r=".55"/>
<circle cx="110" cy="130.3" r=".55"/>
<circle cx="60.8" cy="130.3" r=".56"/>
<circle cx="136.1" cy="130.3" r=".55"/>
<circle cx="121.6" cy="130.3" r=".55"/>
<circle cx="147.7" cy="112.9" r=".56"/>
<circle cx="136.1" cy="112.9" r=".55"/>
<circle cx="17.4" cy="130.3" r=".56"/>
<circle cx="121.6" cy="112.9" r=".55"/>
<circle cx="17.4" cy="112.9" r=".56"/>
<circle cx="17.4" cy="147.7" r=".56"/>
<circle cx="49.2" cy="147.7" r=".55"/>
<circle cx="34.8" cy="147.7" r=".55"/>
<circle cx="60.8" cy="147.7" r=".56"/>
<circle cx="49.2" cy="165.1" r=".55"/>
<circle cx="34.8" cy="165.1" r=".55"/>
<circle cx="121.6" cy="165.1" r=".55"/>
<circle cx="60.8" cy="165.1" r=".56"/>
<circle cx="136.1" cy="165.1" r=".55"/>
<circle cx="110" cy="165.1" r=".55"/>
<circle cx="121.6" cy="147.7" r=".55"/>
<circle cx="147.7" cy="147.7" r=".56"/>
<circle cx="136.1" cy="147.7" r=".55"/>
<circle cx="17.4" cy="165.1" r=".56"/>
<circle cx="17.4" cy="182.4" r=".56"/>
<circle cx="31.9" cy="182.4" r=".56"/>
<circle cx="43.4" cy="182.4" r=".55"/>
<circle cx="66.6" cy="196.9" r=".55"/>
<circle cx="92.7" cy="196.9" r=".55"/>
<circle cx="107.1" cy="196.9" r=".55"/>
<circle cx="31.9" cy="196.9" r=".56"/>
<circle cx="43.4" cy="196.9" r=".55"/>
<circle cx="107.1" cy="182.4" r=".55"/>
<circle cx="118.7" cy="182.4" r=".56"/>
<circle cx="92.7" cy="182.4" r=".55"/>
<circle cx="182.4" cy="84" r=".55"/>
<circle cx="167.9" cy="84" r=".55"/>
<circle cx="182.4" cy="104.2" r=".55"/>
<circle cx="231.6" cy="104.2" r=".55"/>
<circle cx="199.8" cy="104.2" r=".55"/>
<circle cx="231.6" cy="84" r=".55"/>
<circle cx="243.2" cy="104.2" r=".55"/>
<circle cx="260.6" cy="66.6" r=".55"/>
<circle cx="243.2" cy="66.6" r=".55"/>
<circle cx="205.6" cy="66.6" r=".56"/>
<circle cx="231.6" cy="66.6" r=".55"/>
<circle cx="185.3" cy="136.1" r=".55"/>
<circle cx="194" cy="136.1" r=".55"/>
<circle cx="202.7" cy="136.1" r=".55"/>
<circle cx="211.4" cy="136.1" r=".55"/>
<circle cx="220.1" cy="136.1" r=".56"/>
<circle cx="228.8" cy="136.1" r=".55"/>
<circle cx="185.3" cy="144.8" r=".55"/>
<circle cx="194" cy="144.8" r=".55"/>
<circle cx="202.7" cy="144.8" r=".55"/>
<circle cx="211.4" cy="144.8" r=".55"/>
<circle cx="220.1" cy="144.8" r=".56"/>
<circle cx="228.8" cy="144.8" r=".55"/>
<circle cx="185.3" cy="159.3" r=".55"/>
<circle cx="194" cy="159.3" r=".55"/>
<circle cx="185.3" cy="167.9" r=".55"/>
<circle cx="194" cy="167.9" r=".55"/>
<circle cx="225.8" cy="159.3" r=".55"/>
<circle cx="234.6" cy="159.3" r=".56"/>
<circle cx="225.8" cy="167.9" r=".55"/>
<circle cx="234.6" cy="167.9" r=".56"/>
<circle cx="167.9" cy="104.2" r=".55"/>
</g>
<g font-size="2.6" fill="#000080">
<text x="26.1" y="8.1">P1</text>
<text x="26.1" y="11">POWER_IN_T</text>
<text x="63.7" y="8.1">SW1</text>
<text x="101.4" y="11">POWER_IN_T</text>
<text x="115.6" y="8.1">P2</text>
<text x="185.3" y="11">SW2</text>
<text x="63.7" y="28.4">SW SPDT</text>
<text x="185.3" y="31.3">SW SPDT</text>
<text x="88.9" y="38.8">U1</text>
<text x="191.1" y="44.3">R1</text>
<text x="211.4" y="42.9">D1</text>
<text x="22.9" y="51.6">C1</text>
<text x="40.3" y="51.6">C2</text>
<text x="54.7" y="51.6">C3</text>
<text x="66.3" y="51.6">C4</text>
<text x="127.1" y="51.6">C39</text>
<text x="141.6" y="51.6">C40</text>
<text x="153.2" y="51.6">C41</text>
<text x="22.9" y="54.2">1000uF</text>
<text x="40.3" y="54.2">10uF</text>
<text x="54.7" y="54.2">104</text>
<text x="66.3" y="54.2">103</text>
<text x="89.2" y="58.5">LM1084-5.0</text>
<text x="127.1" y="54.2">10uF</text>
<text x="141.6" y="54.2">104</text>
<text x="153.2" y="54.2">103</text>
<text x="191.1" y="56.2">1K</text>
<text x="211.7" y="57.7">LED</text>
<text x="188.3" y="61.7">L1</text>
<text x="214.3" y="60.3">D2</text>
<text x="188.3" y="70.7">INDUCTOR</text>
<text x="234.6" y="71.8">R13</text>
<text x="88.9" y="73.6">U2</text>
<text x="214.3" y="74.8">1n5819</text>
<text x="234.6" y="74.8">R</text>
<text x="199" y="79.4">U12</text>
<text x="211.4" y="80.5">XL6009</text>
<text x="266.1" y="83.4">C38</text>
<text x="22.9" y="86.3">C8</text>
<text x="22.9" y="88.9">10uF</text>
<text x="40.3" y="86.3">C9</text>
<text x="40.3" y="88.9">10uF</text>
<text x="54.7" y="86.3">C10</text>
<text x="54.7" y="88.9">104</text>
<text x="66.3" y="86.3">C11</text>
<text x="66.3" y="88.9">103</text>
<text x="127.1" y="89.2">C12</text>
<text x="141.6" y="86.3">C13</text>
<text x="141.6" y="88.9">104</text>
<text x="153.2" y="86.3">C14</text>
<text x="153.2" y="88.9">103</text>
<text x="248.7" y="89.2">C37</text>
<text x="266.1" y="86">100uF</text>
<text x="89.2" y="93.3">LM1084-5.0</text>
<text x="127.1" y="91.8">10uF</text>
<text x="173.5" y="92.1">C35</text>
<text x="173.5" y="94.7">100uF</text>
<text x="188" y="95">C36</text>
<text x="234.6" y="92.1">R14</text>
<text x="234.6" y="95">1K</text>
<text x="248.7" y="91.8">105</text>
<text x="188" y="97.6">105</text>
<text x="88.9" y="108.3">U3</text>
<text x="199.8" y="112.4">R15</text>
<text x="208.5" y="112.4">000</text>
<text x="22.9" y="121.1">C15</text>
<text x="22.9" y="123.7">10uF</text>
<text x="40.3" y="121.1">C16</text>
<text x="40.3" y="123.7">10uF</text>
<text x="54.7" y="121.1">C17</text>
<text x="54.7" y="123.7">104</text>
<text x="66.3" y="121.1">C18</text>
<text x="66.3" y="123.7">103</text>
<text x="127.1" y="121.1">C19</text>
<text x="127.1" y="123.7">10uF</text>
<text x="141.6" y="121.1">C20</text>
<text x="141.6" y="123.7">104</text>
<text x="153.2" y="121.1">C21</text>
<text x="153.2" y="123.7">103</text>
<text x="89.2" y="128">LM1084-5.0</text>
<text x="88.9" y="143.1">U4</text>
<text x="179.5" y="138.4">C42</text>
<text x="188.3" y="138.4">C43</text>
<text x="196.9" y="138.4">C44</text>
<text x="205.6" y="138.4">C45</text>
<text x="214.3" y="138.4">C46</text>
<text x="223" y="138.4">C47</text>
<text x="231.7" y="138.4">C48</text>
<text x="240.4" y="138.4">C49</text>
<text x="179.5" y="144.2">104</text>
<text x="188.3" y="144.2">103</text>
<text x="196.9" y="144.2">104</text>
<text x="205.6" y="144.2">103</text>
<text x="214.3" y="144.2">104</text>
<text x="223" y="144.2">103</text>
<text x="231.7" y="144.2">104</text>
<text x="240.4" y="144.2">103</text>
<text x="22.9" y="155.8">C22</text>
<text x="40.3" y="155.8">C23</text>
<text x="54.7" y="155.8">C24</text>
<text x="66.3" y="155.8">C25</text>
<text x="127.1" y="155.8">C26</text>
<text x="141.6" y="155.8">C27</text>
<text x="153.2" y="155.8">C28</text>
<text x="22.9" y="158.4">10uF</text>
<text x="40.3" y="158.4">10uF</text>
<text x="54.7" y="158.4">104</text>
<text x="66.3" y="158.4">103</text>
<text x="127.1" y="158.4">10uF</text>
<text x="141.6" y="158.4">104</text>
<text x="153.2" y="158.4">103</text>
<text x="179.5" y="161.6">C50</text>
<text x="188.3" y="161.6">C51</text>
<text x="196.9" y="161.6">C52</text>
<text x="205.6" y="161.6">C53</text>
<text x="220.1" y="161.6">C54</text>
<text x="228.8" y="161.6">C55</text>
<text x="237.4" y="161.6">C56</text>
<text x="246.2" y="161.6">C57</text>
<text x="89.2" y="162.8">LM1084-5.0</text>
<text x="179.5" y="167.4">104</text>
<text x="188.3" y="167.4">103</text>
<text x="196.9" y="167.4">104</text>
<text x="205.6" y="167.4">103</text>
<text x="220.1" y="167.4">104</text>
<text x="228.8" y="167.4">103</text>
<text x="237.4" y="167.4">104</text>
<text x="246.2" y="167.4">103</text>
<text x="58" y="170.3">U5</text>
<text x="58" y="173.2">AMS1117-3.3</text>
<text x="22.9" y="190.6">C5</text>
<text x="37.4" y="190.6">C6</text>
<text x="49" y="190.6">C7</text>
<text x="98.2" y="190.6">C29</text>
<text x="112.6" y="190.6">C30</text>
<text x="124.2" y="190.6">C31</text>
<text x="22.9" y="193.2">10uF</text>
<text x="37.4" y="193.2">104</text>
<text x="49" y="193.2">103</text>
<text x="98.2" y="193.2">10uF</text>
<text x="112.6" y="193.2">104</text>
<text x="124.2" y="193.2">103</text>
</g>
<g font-size="2.6">
<text x="84" y="8.1">POWER_SWITCH</text>
<text x="156.4" y="11">POWER_SWITCH</text>
<text x="214.3" y="13.9">POWER_GRAY</text>
<text x="6.4" y="36.5">POWER_SWITCH</text>
<text x="144.8" y="37.1">VCC_5V</text>
<text x="83.4" y="42.8">3</text>
<text x="103.4" y="42.8">2</text>
<text x="103.4" y="45.7">4</text>
<text x="182.5" y="42.9">VCC_5V</text>
<text x="103.4" y="51.5">1</text>
<text x="257.7" y="60.3">VCC_12V</text>
<text x="6.4" y="71.3">POWER_GRAY</text>
<text x="144.8" y="71.8">VCC_5V_G1</text>
<text x="83.4" y="77.6">3</text>
<text x="103.4" y="77.6">2</text>
<text x="157" y="77">POWER_SWITCH</text>
<text x="103.4" y="80.5">4</text>
<text x="193.5" y="83.4">4</text>
<text x="205" y="79.1" transform="rotate(-90 205 79.1)">3</text>
<text x="207.9" y="79.1" transform="rotate(-90 207.9 79.1)">6</text>
<text x="216.3" y="83.4">5</text>
<text x="103.4" y="86.3">1</text>
<text x="199.2" y="96.1" transform="rotate(-90 199.2 96.1)">1</text>
<text x="210.8" y="96.1" transform="rotate(-90 210.8 96.1)">2</text>
<text x="6.4" y="106">POWER_GRAY</text>
<text x="144.8" y="106.6">VCC_5V_G2</text>
<text x="83.4" y="112.3">3</text>
<text x="103.4" y="112.3">2</text>
<text x="103.4" y="115.2">4</text>
<text x="103.4" y="121">1</text>
<text x="173.8" y="129.8">VCC_3V3</text>
<text x="6.4" y="140.8">POWER_GRAY</text>
<text x="144.8" y="141.4">VCC_5V_G3</text>
<text x="83.4" y="147.1">3</text>
<text x="103.4" y="147.1">2</text>
<text x="103.4" y="149.9">4</text>
<text x="103.4" y="155.7">1</text>
<text x="199.8" y="152.9">VCC_12V</text>
<text x="240.4" y="152.9">VCC_5V</text>
<text x="14.5" y="176.1">VCC_5V</text>
<text x="115.9" y="176.1">VCC_3V3</text>
<text x="54.5" y="181.8">3</text>
<text x="77.3" y="181.8">2</text>
<text x="77.3" y="184.7">4</text>
<text x="66" y="191.7" transform="rotate(-90 66 191.7)">1</text>
<text x="173.8" y="187.7">Title</text>
<text x="185.3" y="190.6">&lt;Title&gt;</text>
<text x="173.8" y="196.3">Size</text>
<text x="185.3" y="196.3">Document Number</text>
<text x="269.3" y="196.3">Rev</text>
<text x="176.7" y="199.3">A</text>
<text x="185.3" y="199.3">&lt;Doc&gt;</text>
<text x="272.2" y="199.3">&lt;RevCode&gt;</text>
<text x="173.8" y="205.1">Date:</text>
<text x="188.8" y="205.1">Thursday, October 11, 2018</text>
<text x="231.7" y="205.1">Sheet</text>
<text x="246.2" y="205.1">1</text>
<text x="254.8" y="205.1">of</text>
<text x="263.5" y="205.1">1</text>
</g>
<g font-size="2.6" fill="#00f">
<text x="33.9" y="18">+</text>
<text x="108.9" y="18">+</text>
<text x="33.9" y="26.7">-</text>
<text x="108.9" y="26.7">-</text>
<text x="18.3" y="51.6">+</text>
<text x="35.6" y="51.6">+</text>
<text x="122.5" y="51.6">+</text>
<text x="261.5" y="83.5">+</text>
<text x="18.3" y="86.4">+</text>
<text x="35.6" y="86.4">+</text>
<text x="122.5" y="89.2">+</text>
<text x="168.8" y="92.2">+</text>
<text x="18.3" y="121.1">+</text>
<text x="35.6" y="121.1">+</text>
<text x="122.5" y="121.1">+</text>
<text x="18.3" y="155.9">+</text>
<text x="35.6" y="155.9">+</text>
<text x="122.5" y="155.9">+</text>
<text x="18.3" y="190.6">+</text>
<text x="93.6" y="190.6">+</text>
</g>
<g font-size="2.6" fill="#004080">
<text x="88.3" y="44.7">IN OUT_1</text>
<text x="91.5" y="47.5">OUT_2</text>
<text x="88.4" y="53.3">ADJ/GND</text>
<text x="88.3" y="79.4">IN OUT_1</text>
<text x="91.5" y="82.3">OUT_2</text>
<text x="88.4" y="88.1">ADJ/GND</text>
<text x="198.4" y="85.2">VIN</text>
<text x="206.8" y="89.6" transform="rotate(-90 206.8 89.6)">SW_1</text>
<text x="209.5" y="85.2">FB</text>
<text x="209.7" y="89.6" transform="rotate(-90 209.7 89.6)">SW_2</text>
<text x="201" y="91.2" transform="rotate(-90 201 91.2)">GND</text>
<text x="212.6" y="91.2" transform="rotate(-90 212.6 91.2)">EN</text>
<text x="88.3" y="114.1">IN OUT_1</text>
<text x="91.5" y="117">OUT_2</text>
<text x="88.4" y="122.8">ADJ/GND</text>
<text x="88.3" y="148.9">IN OUT_1</text>
<text x="91.5" y="151.8">OUT_2</text>
<text x="88.4" y="157.6">ADJ/GND</text>
<text x="59.4" y="183.6">IN</text>
<text x="68.3" y="183.6">OUT</text>
<text x="66.9" y="186.5">OUT2</text>
<text x="67.9" y="186.8" transform="rotate(-90 67.9 186.8)">GND</text>
</g>
<g font-size="2.1">
<text x="30.4" y="2.2">5</text>
<text x="85.4" y="2.2">4</text>
<text x="140.4" y="2.2">3</text>
<text x="195.4" y="2.2">2</text>
<text x="250.4" y="2.2">1</text>
<text x=".8" y="30.1">D</text>
<text x="278.7" y="30.1">D</text>
<text x=".8" y="80.8">C</text>
<text x="278.7" y="80.8">C</text>
<text x=".8" y="131.5">B</text>
<text x="278.7" y="131.5">B</text>
<text x=".8" y="182.2">A</text>
<text x="278.7" y="182.2">A</text>
<text x="30.4" y="207.8">5</text>
<text x="85.4" y="207.8">4</text>
<text x="140.4" y="207.8">3</text>
<text x="195.4" y="207.8">2</text>
<text x="250.4" y="207.8">1</text>
</g>
</svg>
